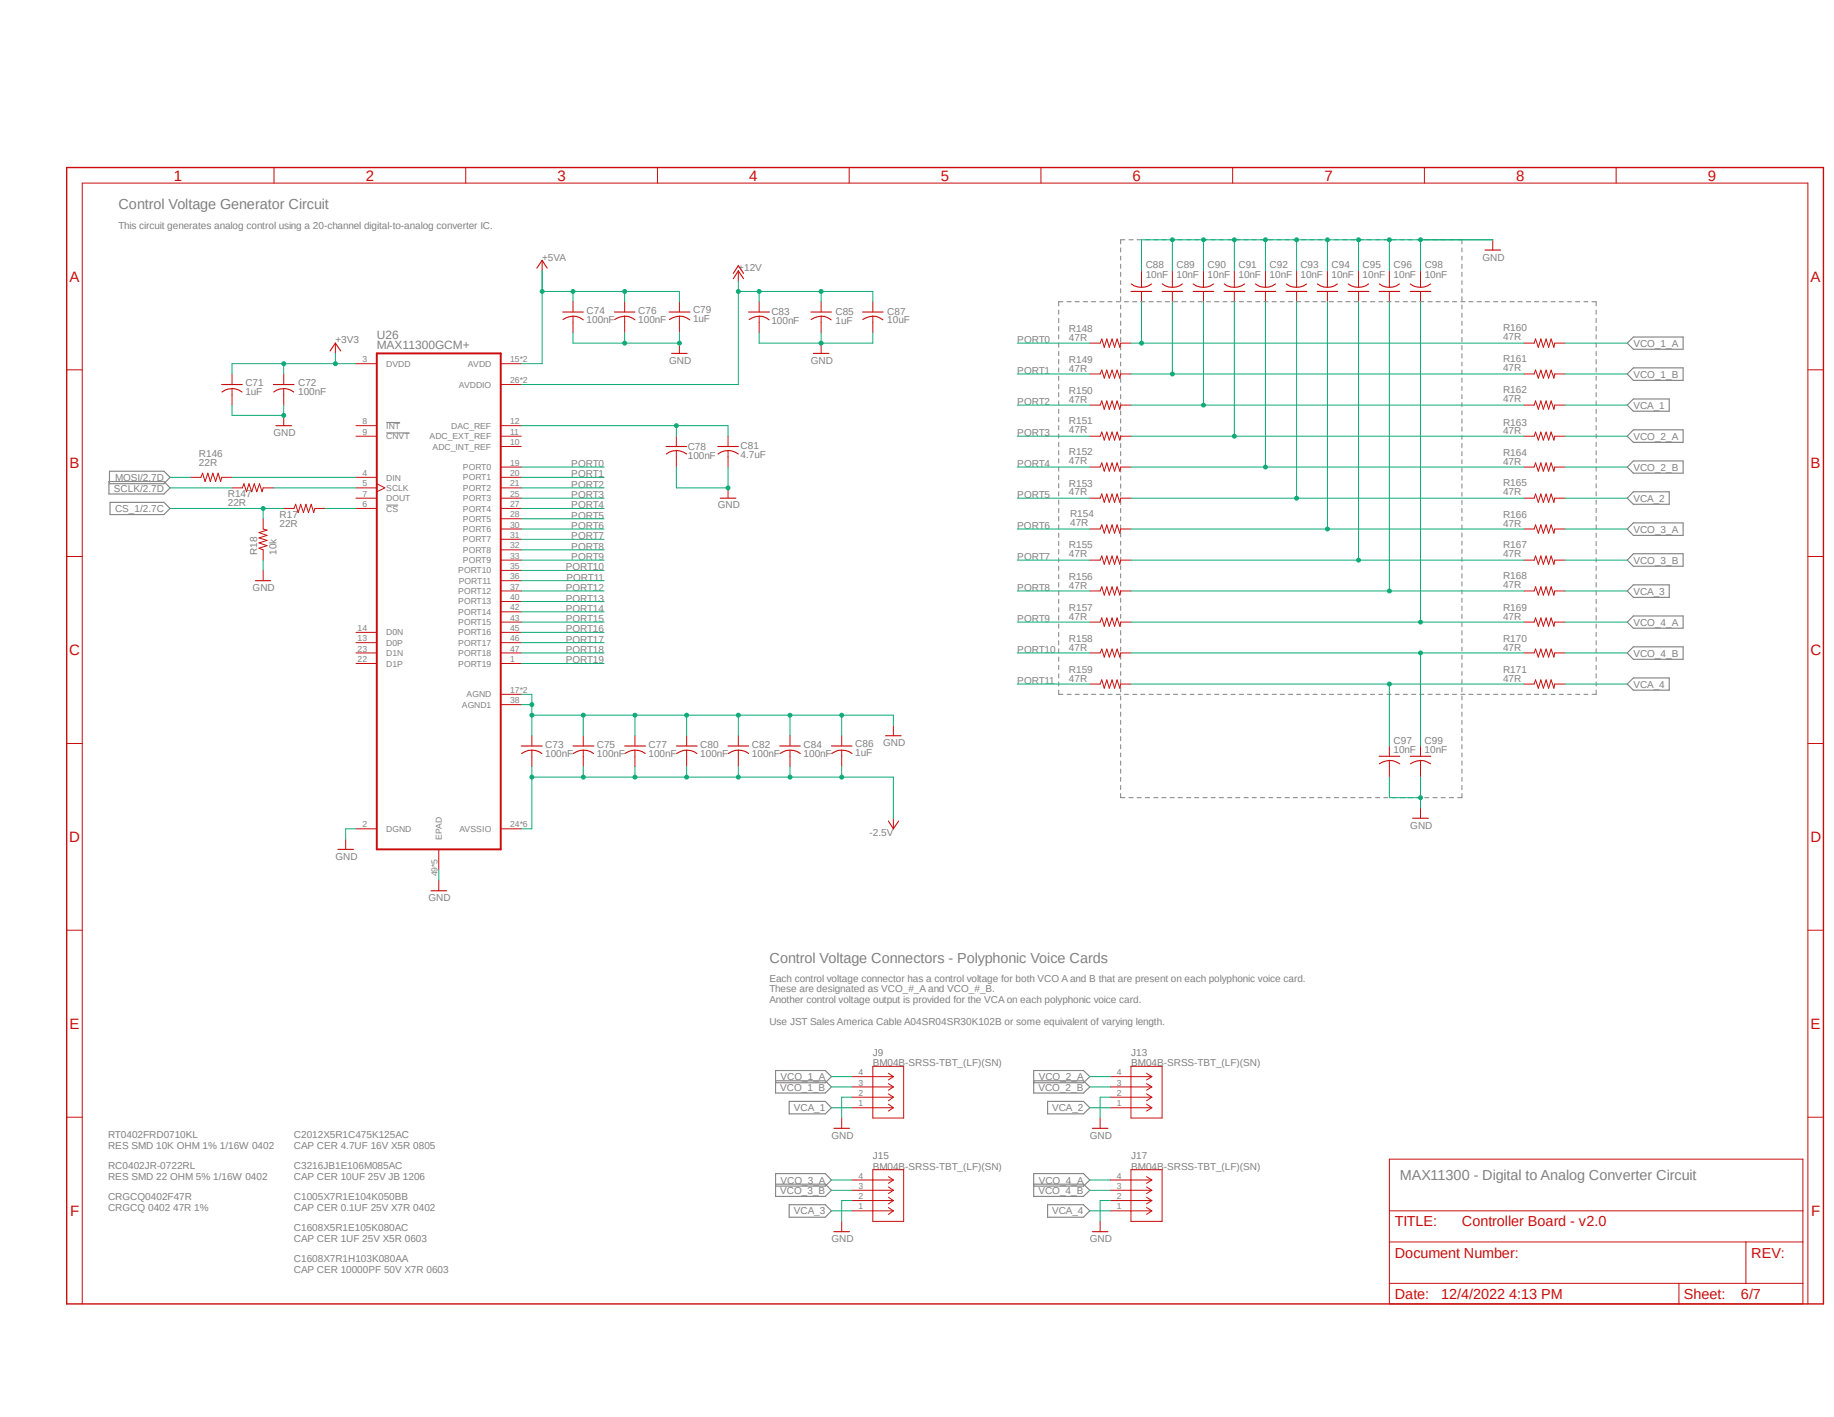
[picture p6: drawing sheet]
<svg xmlns="http://www.w3.org/2000/svg" width="279mm" height="216mm" viewBox="0 0 279 216" stroke-linecap="round" stroke-linejoin="round" font-family="sans-serif">
<path d="M9.8 25.3l268.2 173.8M278 25.3l-268.2 173.8" fill="none" stroke="#fff" stroke-width=".15"/>
<g fill="none" stroke="#808080" stroke-width=".15">
<path d="M170.7 37.8v.6M170.7 39v.6M171.4 36.5h-.7v.7M172 36.5h.6M173.2 36.5h.7M174.5 36.5h.6M175.8 36.5h.6M177 36.5h.6M178.3 36.5h.6M179.5 36.5h.6M180.8 36.5h.6M182 36.5h.6"/>
<path d="M183.3 36.5h.6M184.5 36.5h.6M185.8 36.5h.6M187 36.5h.7M188.3 36.5h.6M189.5 36.5h.7M190.8 36.5h.6M192 36.5h.7M193.3 36.5h.6M194.5 36.5h.7M195.8 36.5h.6M197 36.5h.7"/>
<path d="M198.3 36.5h.6M199.5 36.5h.7M200.8 36.5h.6M202.1 36.5h.5M203.3 36.5h.6M204.6 36.5h.6M205.8 36.5h.6M207.1 36.5h.6M208.3 36.5h.6M209.5 36.5h.7M210.8 36.5h.6M212 36.5h.7"/>
<path d="M213.3 36.5h.7M214.5 36.5h.7M215.8 36.5h.7M217 36.5h.7M218.3 36.5h.6M219.5 36.5h.7M220.8 36.5h.6M222.1 36.5h.6v.7M222.7 37.8v.6M222.7 39v.6M161.3 47.2v.7M161.3 48.5v.6"/>
<path d="M161.3 49.7v.7M161.3 51v.6M161.3 52.3v.6M161.3 53.6v.6M161.3 54.8v.7M161.3 56v.7M161.3 57.3v.7M161.3 58.6v.6M161.3 59.8v.7M161.9 46h-.6v.6M162.6 46h.6M163.8 46h.6"/>
<path d="M165.1 46h.6M166.3 46h.6M167.6 46h.6M168.8 46h.6M170.1 46h.6M170.7 40.3v.6M170.7 41.5v.6M170.7 42.8v.5M170.7 44v.6M170.7 45.2v.6M170.7 46.5v.6M170.7 47.7v.6"/>
<path d="M170.7 48.9v.7M170.7 50.2v.6M170.7 51.4v.7M170.7 52.7v.6M170.7 53.9v.6M170.7 55.2v.6M170.7 56.4v.6M170.7 57.6v.7M170.7 58.9v.6M171.3 46h.6M172.6 46h.6M173.8 46h.6"/>
<path d="M175 46h.7M176.3 46h.6M177.5 46h.7M178.8 46h.6M180 46h.7M181.3 46h.6M182.5 46h.7M183.8 46h.6M185 46h.7M186.3 46h.6M187.5 46h.7M188.8 46h.6"/>
<path d="M190 46h.7M191.3 46h.6M192.5 46h.7M193.8 46h.6M195 46h.7M196.3 46h.6M197.5 46h.7M198.8 46h.6M200 46h.7M201.3 46h.6M202.5 46h.7M203.8 46h.6"/>
<path d="M205 46h.7M206.3 46h.6M207.5 46h.7M208.8 46h.6M210.1 46h.6M211.3 46h.6M212.6 46h.5M213.8 46h.6M215.1 46h.6M216.3 46h.6M217.6 46h.6M218.8 46h.6"/>
<path d="M220 46h.7M221.3 46h.6M222.5 46h.7M222.7 40.3v.6M222.7 41.5v.6M222.7 42.8v.5M222.7 44v.6M222.7 45.2v.6M222.7 46.5v.6M222.7 47.7v.6M222.7 48.9v.7M222.7 50.2v.6"/>
<path d="M222.7 51.4v.7M222.7 52.7v.6M222.7 53.9v.6M222.7 55.2v.6M222.7 56.4v.6M222.7 57.6v.7M222.7 58.9v.6M223.8 46h.6M225 46h.7M226.3 46h.6M227.5 46h.7M228.8 46h.6"/>
<path d="M230 46h.7M231.3 46h.6M232.5 46h.7M233.8 46h.6M235 46h.7M236.3 46h.6M237.5 46h.7M238.8 46h.6M240 46h.7M241.3 46h.6M242.5 46h.7v.6M243.2 47.2v.7"/>
<path d="M243.2 48.5v.6M243.2 49.7v.7M243.2 51v.6M243.2 52.3v.6M243.2 53.6v.6M243.2 54.8v.7M243.2 56v.7M243.2 57.3v.7M243.2 58.6v.6M243.2 59.8v.7M58.8 66h3.6M58.8 77h1.9"/>
<path d="M58.8 64.4h2.2M161.3 61.1v.6M161.3 62.4v.6M161.3 63.6v.7M161.3 64.9v.6M161.3 66.1v.7M161.3 67.4v.6M161.3 68.7v.6M161.3 69.9v.6M161.3 71.2v.6M161.3 72.4v.7M161.3 73.7v.6"/>
<path d="M161.3 74.9v.7M161.3 76.2v.6M161.3 77.5v.6M161.3 78.7v.7M161.3 80v.6M170.7 60.1v.6M170.7 61.3v.7M170.7 62.6v.6M170.7 63.8v.7M170.7 65.1v.6M170.7 66.3v.6M170.7 67.6v.6"/>
<path d="M170.7 68.8v.6M170.7 70.1v.6M170.7 71.3v.6M170.7 72.5v.7M170.7 73.7v.7M170.7 75v.6M170.7 76.2v.7M170.7 77.5v.6M170.7 78.7v.6M170.7 80v.6M222.7 60.1v.6M222.7 61.3v.7"/>
<path d="M222.7 62.6v.6M222.7 63.8v.7M222.7 65.1v.6M222.7 66.3v.6M222.7 67.6v.6M222.7 68.8v.6M222.7 70.1v.6M222.7 71.3v.6M222.7 72.5v.7M222.7 73.7v.7M222.7 75v.6M222.7 76.2v.7"/>
<path d="M222.7 77.5v.6M222.7 78.7v.6M222.7 80v.6M243.2 61.1v.6M243.2 62.4v.6M243.2 63.6v.7M243.2 64.9v.6M243.2 66.1v.7M243.2 67.4v.6M243.2 68.7v.6M243.2 69.9v.6M243.2 71.2v.6"/>
<path d="M243.2 72.4v.7M243.2 73.7v.6M243.2 74.9v.7M243.2 76.2v.6M243.2 77.5v.6M243.2 78.7v.7M243.2 80v.6M161.3 81.2v.7M161.3 82.5v.6M161.3 83.7v.7M161.3 85v.6M161.3 86.3v.6"/>
<path d="M161.3 87.5v.7M161.3 88.8v.7M161.3 90v.7M161.3 91.3v.6M161.3 92.6v.6M161.3 93.8v.7M161.3 95.1v.6M161.3 96.4v.6M161.3 97.6v.7M161.3 98.8v.7M170.7 81.2v.6M170.7 82.5v.6"/>
<path d="M170.7 83.7v.6M170.7 84.9v.7M170.7 86.2v.6M170.7 87.4v.7M170.7 88.6v.7M170.7 89.9v.6M170.7 91.1v.7M170.7 92.4v.6M170.7 93.6v.6M170.7 94.9v.6M170.7 96.1v.6M170.7 97.3v.7"/>
<path d="M170.7 98.6v.6M170.7 99.8v.7M222.7 81.2v.6M222.7 82.5v.6M222.7 83.7v.6M222.7 84.9v.7M222.7 86.2v.6M222.7 87.4v.7M222.7 88.6v.7M222.7 89.9v.6M222.7 91.1v.7M222.7 92.4v.6"/>
<path d="M222.7 93.6v.6M222.7 94.9v.6M222.7 96.1v.6M222.7 97.3v.7M222.7 98.6v.6M222.7 99.8v.7M243.2 81.2v.7M243.2 82.5v.6M243.2 83.7v.7M243.2 85v.6M243.2 86.3v.6M243.2 87.5v.7"/>
<path d="M243.2 88.8v.7M243.2 90v.7M243.2 91.3v.6M243.2 92.6v.6M243.2 93.8v.7M243.2 95.1v.6M243.2 96.4v.6M243.2 97.6v.7M243.2 98.8v.7M161.3 100.1v.7M161.3 101.4v.6M161.3 102.7v.6"/>
<path d="M161.3 103.9v.6M161.3 105.2v.6h.6M162.6 105.8h.6M163.8 105.8h.6M165.1 105.8h.6M166.3 105.8h.6M167.6 105.8h.6M168.8 105.8h.6M170.1 105.8h.6M170.7 101v.7M170.7 102.3v.6M170.7 103.5v.7"/>
<path d="M170.7 104.8v.6M170.7 106v.6M170.7 107.3v.6M170.7 108.5v.6M170.7 109.8v.6M170.7 111v.6M170.7 112.2v.7M170.7 113.5v.6M170.7 114.7v.6M170.7 116v.6M170.7 117.2v.6M170.7 118.4v.6"/>
<path d="M170.7 119.7v.6M171.3 105.8h.6M172.6 105.8h.6M173.8 105.8h.6M175 105.8h.7M176.3 105.8h.6M177.5 105.8h.7M178.8 105.8h.6M180 105.8h.7M181.3 105.8h.6M182.5 105.8h.7M183.8 105.8h.6"/>
<path d="M185 105.8h.7M186.3 105.8h.6M187.5 105.8h.7M188.8 105.8h.6M190 105.8h.7M191.3 105.8h.6M192.5 105.8h.7M193.8 105.8h.6M195 105.8h.7M196.3 105.8h.6M197.5 105.8h.7M198.8 105.8h.6"/>
<path d="M200 105.8h.7M201.3 105.8h.6M202.5 105.8h.7M203.8 105.8h.6M205 105.8h.7M206.3 105.8h.6M207.5 105.8h.7M208.8 105.8h.6M210.1 105.8h.6M211.3 105.8h.6M212.6 105.8h.5M213.8 105.8h.6"/>
<path d="M215.1 105.8h.6M216.3 105.8h.6M217.6 105.8h.6M218.8 105.8h.6M220 105.8h.7M221.3 105.8h.6M222.5 105.8h.7M222.7 101v.7M222.7 102.3v.6M222.7 103.5v.7M222.7 104.8v.6M222.7 106v.6"/>
<path d="M222.7 107.3v.6M222.7 108.5v.6M222.7 109.8v.6M222.7 111v.6M222.7 112.2v.7M222.7 113.5v.6M222.7 114.7v.6M222.7 116v.6M222.7 117.2v.6M222.7 118.4v.6M222.7 119.7v.6M223.8 105.8h.6"/>
<path d="M225 105.8h.7M226.3 105.8h.6M227.5 105.8h.7M228.8 105.8h.6M230 105.8h.7M231.3 105.8h.6M232.5 105.8h.7M233.8 105.8h.6M235 105.8h.7M236.3 105.8h.6M237.5 105.8h.7M238.8 105.8h.6"/>
<path d="M240 105.8h.7M241.3 105.8h.6M243.2 100.1v.7M243.2 101.4v.6M243.2 102.7v.6M243.2 103.9v.6M243.2 105.2v.6h-.7M170.7 120.9v.6h.7M172 121.5h.6M173.2 121.5h.7M174.5 121.5h.6M175.8 121.5h.6"/>
<path d="M177 121.5h.6M178.3 121.5h.6M179.5 121.5h.6M180.8 121.5h.6M182 121.5h.6M183.3 121.5h.6M184.5 121.5h.6M185.8 121.5h.6M187 121.5h.7M188.3 121.5h.6M189.5 121.5h.7M190.8 121.5h.6"/>
<path d="M192 121.5h.7M193.3 121.5h.6M194.5 121.5h.7M195.8 121.5h.6M197 121.5h.7M198.3 121.5h.6M199.5 121.5h.7M200.8 121.5h.6M202.1 121.5h.5M203.3 121.5h.6M204.6 121.5h.6M205.8 121.5h.6"/>
<path d="M207.1 121.5h.6M208.3 121.5h.6M209.5 121.5h.7M210.8 121.5h.6M212 121.5h.7M213.3 121.5h.7M214.5 121.5h.7M215.8 121.5h.7M217 121.5h.7M218.3 121.5h.6M219.5 121.5h.7M220.8 121.5h.6"/>
<path d="M222.7 120.9v.6h-.6"/>
</g>
<g fill="none" stroke="#808080" stroke-width=".17">
<path d="M248.8 51.4h7.6v1.8h-7.6l-.9-.9zM248.8 56h7.6v2h-7.6l-.9-1zM16.6 73.4h8.4l.9 .9-.9 1h-8.4zM16.7 71.8h8.3l.9 .9-.9 1h-8.3zM16.8 76.5h8.2l.9 1-.9 .9h-8.2zM248.8 65.5h7.6v1.9h-7.6l-.9-.9zM248.8 70.2h7.6v1.9h-7.6l-.9-.9zM248.8 79.7h7.6v1.9h-7.6l-.9-1zM248.8 60.8h5.5v1.9h-5.5l-.9-1zM248.8 74.9h5.5v1.9h-5.5l-.9-.9zM248.8 84.4h7.6v1.9h-7.6l-.9-1zM248.8 93.9h7.6v1.8h-7.6l-.9-.9z"/>
<path d="M248.8 98.6h7.6v1.9h-7.6l-.9-1zM248.8 89.1h5.5v1.9h-5.5l-.9-1zM248.8 103.3h5.5v1.9h-5.5l-.9-1zM118.2 164.7h7.5l1 .9-1 .9h-7.5v-3.4h7.5l1 .9-1 1h-7.5M120.2 167.8h5.5l1 1-1 .9h-5.5zM157.5 164.7h7.6l.9 .9-.9 .9h-7.6v-3.4h7.6l.9 .9-.9 1h-7.6M159.6 167.8h5.5l.9 1-.9 .9h-5.5zM118.2 180.4h7.5l1 1-1 .9h-7.5v-3.5h7.5l1 1-1 .9h-7.5M120.2 183.6h5.5l1 .9-1 1h-5.5zM157.5 180.4h7.6l.9 1-.9 .9h-7.6v-3.5h7.6l.9 1-.9 .9h-7.6M159.6 183.6h5.5l.9 .9-.9 1h-5.5z"/>
</g>
<path d="M10.2 25.5h267.6v173.2h-267.6z" fill="none" stroke="#c90d0c" stroke-width=".21"/>
<g fill="none" stroke="#c90d0c" stroke-width=".15">
<path d="M41.7 25.5v2.4M71 25.5v2.4M82.6 39.7v1.6M100.2 25.5v2.4M129.4 25.5v2.4M158.6 25.5v2.4M187.8 25.5v2.4M217 25.5v2.4M227.4 36.5v1.6M246.2 25.5v2.4M10.2 56.3h2.3M35.3 57v1.6"/>
<path d="M35.3 59.2v2.5M43.2 57v1.6M43.2 59.2v2.5M51.1 52.3v1.5M54.2 55.4h3.2M76.3 55.4h3.1M76.3 58.6h3.1M87.3 46v1.5M87.3 48.2v2.5M95.2 46v1.5M95.2 48.2v2.5M103.5 46v1.5"/>
<path d="M103.5 48.2v2.5M103.5 52.3v1.5M112.5 41.3v1.5M115.7 46v1.5M115.7 48.2v2.5M125.1 46v1.5M125.1 48.2v2.5M125.1 52.3v1.5M133 46v1.5M133 48.2v2.5M166 52.3h1.6l.3-.7 .3 1.3 .4-1.3 .4 1.3 .4-1.3 .4 1.3 .4-1.3 .4 1.3 .1-.6h1.6M166 57h1.6l.3-.6 .3 1.2 .4-1.2 .4 1.2 .4-1.2 .4 1.2 .4-1.2 .4 1.2 .1-.6h1.6"/>
<path d="M173.9 41.3v2.5M173.9 44.4v1.6M178.6 41.3v2.5M178.6 44.4v1.6M183.3 41.3v2.5M183.3 44.4v1.6M188 41.3v2.5M188 44.4v1.6M192.8 41.3v2.5M192.8 44.4v1.6M197.5 41.3v2.5M197.5 44.4v1.6"/>
<path d="M202.2 41.3v2.5M202.2 44.4v1.6M207 41.3v2.5M207 44.4v1.6M211.7 41.3v2.5M211.7 44.4v1.6M216.4 41.3v2.5M216.4 44.4v1.6M232.2 52.3h1.5l.2-.7 .5 1.3 .3-1.3 .4 1.3 .4-1.3 .4 1.3 .4-1.3 .4 1.3 .2-.6h1.5M232.2 57h1.5l.2-.6 .5 1.2 .3-1.2 .4 1.2 .4-1.2 .4 1.2 .4-1.2 .4 1.2 .2-.6h1.5M275.4 56.3h2.4M29 72.7h1.6l.3-.6 .3 1.3 .5-1.3 .3 1.3 .4-1.3 .5 1.3 .3-1.3 .4 1.3 .2-.7h1.5"/>
<path d="M35.3 74.3h1.6l.3-.6 .3 1.2 .4-1.2 .5 1.2 .3-1.2 .4 1.2 .4-1.2 .4 1.2 .2-.6h1.6M40.1 79v1.6l.6 .2-1.2 .4 1.2 .4-1.2 .4 1.2 .3-1.2 .4 1.2 .4-1.2 .4 .6 .3v1.5M43.2 63.3v1.6M43.2 77.5h1.6l.2-.7 .4 1.3 .4-1.3 .4 1.3 .4-1.3 .4 1.3 .4-1.3 .4 1.3 .2-.6h1.5M54.2 66.5h3.2M54.2 75.9h3.2M54.2 72.7h3.2M54.2 74.3h3.2M54.2 77.5h3.2M54.2 64.9h3.2M57.4 73.7l1.2 .6-1.2 .6M76.3 66.5h3.1"/>
<path d="M76.3 71.2h3.1M76.3 75.9h3.1M76.3 72.7h3.1M76.3 74.3h3.1M76.3 77.5h3.1M76.3 64.9h3.1M76.3 79h3.1M76.3 68h3.1M103 66.5v1.5M103 68.7v2.5M110.9 66.5v1.5M110.9 68.7v2.5"/>
<path d="M110.9 74.3v1.6M166 61.7h1.6l.3-.6 .3 1.3 .4-1.3 .4 1.3 .4-1.3 .4 1.3 .4-1.3 .4 1.3 .1-.7h1.6M166 66.5h1.6l.3-.7 .3 1.3 .4-1.3 .4 1.3 .4-1.3 .4 1.3 .4-1.3 .4 1.3 .1-.6h1.6M166 71.2h1.6l.3-.7 .3 1.3 .4-1.3 .4 1.3 .4-1.3 .4 1.3 .4-1.3 .4 1.3 .1-.6h1.6M166 75.9h1.6l.3-.6 .3 1.2 .4-1.2 .4 1.2 .4-1.2 .4 1.2 .4-1.2 .4 1.2 .1-.6h1.6M232.2 61.7h1.5l.2-.6 .5 1.3 .3-1.3 .4 1.3 .4-1.3 .4 1.3 .4-1.3 .4 1.3 .2-.7h1.5M232.2 66.5h1.5l.2-.7 .5 1.3 .3-1.3 .4 1.3 .4-1.3 .4 1.3 .4-1.3 .4 1.3 .2-.6h1.5M232.2 71.2h1.5l.2-.7 .5 1.3 .3-1.3 .4 1.3 .4-1.3 .4 1.3 .4-1.3 .4 1.3 .2-.6h1.5M232.2 75.9h1.5l.2-.6 .5 1.2 .3-1.2 .4 1.2 .4-1.2 .4 1.2 .4-1.2 .4 1.2 .2-.6h1.5M10.2 84.8h2.3M40.1 86.9v1.6M54.2 99.5h3.2"/>
<path d="M54.2 96.4h3.2M54.2 97.9h3.2M76.3 80.6h3.1M76.3 85.3h3.1M76.3 90h3.1M76.3 94.8h3.1M76.3 99.5h3.1M76.3 96.4h3.1M76.3 97.9h3.1M76.3 82.2h3.1M76.3 83.8h3.1M76.3 86.9h3.1"/>
<path d="M76.3 88.5h3.1M76.3 91.7h3.1M76.3 93.2h3.1M166 80.6h1.6l.3-.6 .3 1.2 .4-1.2 .4 1.2 .4-1.2 .4 1.2 .4-1.2 .4 1.2 .1-.6h1.6M166 85.3h1.6l.3-.6 .3 1.3 .4-1.3 .4 1.3 .4-1.3 .4 1.3 .4-1.3 .4 1.3 .1-.7h1.6M166 90h1.6l.3-.6 .3 1.3 .4-1.3 .4 1.3 .4-1.3 .4 1.3 .4-1.3 .4 1.3 .1-.7h1.6M166 94.8h1.6l.3-.7 .3 1.3 .4-1.3 .4 1.3 .4-1.3 .4 1.3 .4-1.3 .4 1.3 .1-.6h1.6M166 99.5h1.6l.3-.6 .3 1.2 .4-1.2 .4 1.2 .4-1.2 .4 1.2 .4-1.2 .4 1.2 .1-.6h1.6M232.2 80.6h1.5l.2-.6 .5 1.2 .3-1.2 .4 1.2 .4-1.2 .4 1.2 .4-1.2 .4 1.2 .2-.6h1.5M232.2 85.3h1.5l.2-.6 .5 1.3 .3-1.3 .4 1.3 .4-1.3 .4 1.3 .4-1.3 .4 1.3 .2-.7h1.5M232.2 90h1.5l.2-.6 .5 1.3 .3-1.3 .4 1.3 .4-1.3 .4 1.3 .4-1.3 .4 1.3 .2-.7h1.5M232.2 94.8h1.5l.2-.7 .5 1.3 .3-1.3 .4 1.3 .4-1.3 .4 1.3 .4-1.3 .4 1.3 .2-.6h1.5"/>
<path d="M232.2 99.5h1.5l.2-.6 .5 1.2 .3-1.2 .4 1.2 .4-1.2 .4 1.2 .4-1.2 .4 1.2 .2-.6h1.5M275.4 84.8h2.4M10.2 113.3h2.3M54.2 101.1h3.2M76.3 101.1h3.1M76.3 105.8h3.1M76.3 107.4h3.1M81 112.1v1.6M81 114.3v2.5M88.9 112.1v1.6M88.9 114.3v2.5M96.7 112.1v1.6"/>
<path d="M96.7 114.3v2.5M104.6 112.1v1.6M104.6 114.3v2.5M112.5 112.1v1.6M112.5 114.3v2.5M120.4 112.1v1.6M120.4 114.3v2.5M128.2 112.1v1.6M128.2 114.3v2.5M136.1 110.5v1.6M166 104.2h1.6l.3-.6 .3 1.3 .4-1.3 .4 1.3 .4-1.3 .4 1.3 .4-1.3 .4 1.3 .1-.7h1.6M211.7 113.7v1.5"/>
<path d="M211.7 115.9v2.5M216.4 113.7v1.5M216.4 115.9v2.5M232.2 104.2h1.5l.2-.6 .5 1.3 .3-1.3 .4 1.3 .4-1.3 .4 1.3 .4-1.3 .4 1.3 .2-.7h1.5M275.4 113.3h2.4M52.7 127.8v1.6M54.2 126.3h3.2M66.8 129.4v3.1M66.8 134.1v1.6M76.3 126.3h3.1M136.1 124.7v1.6M216.4 123.1v1.6"/>
<path d="M10.2 141.7h2.3M275.4 141.7h2.4M10.2 170.2h2.3M128.2 170.3v1.6M129.8 168.8h6.3M129.8 167.2h6.3M129.8 165.6h6.3M129.8 164h6.3M129.8 179.8h6.3M133 162.5h4.7v7.8h-4.7zM133 178.2h4.7v7.9h-4.7zM135.3 168.2l.8 .6"/>
<path d="M135.3 166.7l.8 .5M135.3 165.1l.8 .5M135.3 163.5l.8 .5M135.3 179.3l.8 .5M136.1 168.8l-.8 .5M136.1 167.2l-.8 .5M136.1 165.6l-.8 .5M136.1 164l-.8 .5M136.1 179.8l-.8 .5M167.6 170.3v1.6M169.2 168.8h6.3M169.2 167.2h6.3"/>
<path d="M169.2 165.6h6.3M169.2 164h6.3M169.2 179.8h6.3M172.3 162.5h4.7v7.8h-4.7zM172.3 178.2h4.7v7.9h-4.7zM174.7 168.2l.8 .6M174.7 166.7l.8 .5M174.7 165.1l.8 .5M174.7 163.5l.8 .5M174.7 179.3l.8 .5M175.5 168.8l-.8 .5M175.5 167.2l-.8 .5"/>
<path d="M175.5 165.6l-.8 .5M175.5 164l-.8 .5M175.5 179.8l-.8 .5M211.7 176.6h63v22.1h-63zM275.4 170.2h2.4M12.5 198.7v-170.8h262.9v170.8M128.2 186.1v1.6M129.8 184.5h6.3M129.8 182.9h6.3M129.8 181.4h6.3M135.3 184l.8 .5M135.3 182.4l.8 .5"/>
<path d="M135.3 180.8l.8 .6M136.1 184.5l-.8 .5M136.1 182.9l-.8 .5M136.1 181.4l-.8 .5M167.6 186.1v1.6M169.2 184.5h6.3M169.2 182.9h6.3M169.2 181.4h6.3M174.7 184l.8 .5M174.7 182.4l.8 .5M174.7 180.8l.8 .6M175.5 184.5l-.8 .5"/>
<path d="M175.5 182.9l-.8 .5M175.5 181.4l-.8 .5M211.7 189.2h63M211.7 195.5h63M211.7 184.5h63M255.8 195.5v3.2M266 189.2v6.3"/>
</g>
<g fill="none" stroke="#c90d0c" stroke-width=".17">
<path d="M226.2 38.1h2.4M33.8 58.6h3.1M35.3 59.2l1.1 .2 .5 .3M35.3 59.2l-.5 .1-1 .4M41.7 58.6h3.1M43.2 59.2l1.1 .2 .4 .3M43.2 59.2l-.5 .1-1 .4M50.3 53.5l.8-1.2 .8 1.2M81.8 40.9l.8-1.2 .8 1.2M85.7 47.5h3.2M85.8 48.7a2.52 2.52 0 0 1 3.1 0M93.6 47.5h3.1"/>
<path d="M93.6 48.7a2.52 2.52 0 0 1 3.1 0M101.9 47.5h3.2M102 48.7a2.52 2.52 0 0 1 3.1 0M102.3 53.8h2.4M111.7 42.5l.8-1.2 .8 1.2M111.7 41.7l.8-1.2 .8 1.2M114 47.5h3.2M114.1 48.7a2.46 2.46 0 0 1 3.1 0M123.5 47.5h3.2M123.6 48.7a2.46 2.46 0 0 1 3 0M123.9 53.8h2.4M131.4 47.5h3.1"/>
<path d="M131.4 48.7a2.46 2.46 0 0 1 3.1 0M172.3 44.4h3.2M172.3 43.3a2.6 2.6 0 0 0 3.1 0M177 44.4h3.2M177.1 43.3a2.54 2.54 0 0 0 3 0M181.8 43.3a2.6 2.6 0 0 0 3.1 0M181.8 44.4h3.1M186.5 44.4h3.2M186.5 43.3a2.6 2.6 0 0 0 3.1 0M191.2 44.4h3.2M191.3 43.3a2.54 2.54 0 0 0 3 0M195.9 44.4h3.2"/>
<path d="M196 43.3a2.6 2.6 0 0 0 3.1 0M200.7 44.4h3.1M200.7 43.3a2.54 2.54 0 0 0 3.1 0M205.4 44.4h3.1M205.4 43.3a2.6 2.6 0 0 0 3.1 0M210.1 44.4h3.1M210.1 43.3a2.54 2.54 0 0 0 3.1 0M214.8 43.3a2.6 2.6 0 0 0 3.1 0M214.8 44.4h3.2M42 64.9h2.4M101.5 68h3.1M103 68.6l1.1 .3 .5 .3"/>
<path d="M103 68.7h-.5l-1 .5M109.3 68h3.2M109.7 75.9h2.4M110.9 68.6l1.1 .3 .5 .3M110.9 68.7h-.5l-1 .5M38.9 88.5h2.3M79.4 113.7h3.2M79.5 114.8a2.6 2.6 0 0 1 3 0M87.3 113.7h3.2M87.3 114.8a2.6 2.6 0 0 1 3.1 0M95.2 113.7h3.1M95.2 114.8a2.6 2.6 0 0 1 3.1 0"/>
<path d="M103 113.7h3.2M103.1 114.8a2.6 2.6 0 0 1 3.1 0M110.9 113.7h3.1M111 114.8a2.6 2.6 0 0 1 3 0M118.8 113.7h3.1M118.8 114.8a2.6 2.6 0 0 1 3.1 0M126.7 113.7h3.1M126.7 114.8a2.6 2.6 0 0 1 3.1 0M134.9 112.1h2.4M210.1 115.2h3.1M210.1 116.4a2.6 2.6 0 0 1 3.1 0M214.8 115.2h3.2"/>
<path d="M214.9 116.4a2.54 2.54 0 0 1 3 0M51.5 129.4h2.3M65.7 135.7h2.3M135.3 125.1l.8 1.2 .8-1.2M215.2 124.7h2.4M127 171.9h2.4M166.4 171.9h2.4M127 187.7h2.4M166.4 187.7h2.4"/>
</g>
<path d="M57.4 53.8h18.9v75.6h-18.9z" fill="none" stroke="#c90d0c" stroke-width=".3"/>
<path d="M51.1 53.8v1.6h-7.9" fill="none" stroke="#0dab76" stroke-width=".15"/>
<circle cx="51.1" cy="55.4" r=".3" fill="#0dab76"/>
<g fill="none" stroke="#0dab76" stroke-width=".15">
<path d="M43.2 55.4h-7.9v1.6"/>
<circle cx="51.1" cy="55.4" r=".3"/>
</g>
<circle cx="43.2" cy="55.4" r=".3" fill="#0dab76"/>
<g fill="none" stroke="#0dab76" stroke-width=".15">
<path d="M43.2 55.4v1.6M51.1 55.4h3.1M155 52.3h11M155 57h11M183.3 46v15.7h-11M79.4 71.2h12.6M79.4 72.7h12.6M79.4 74.3h12.6M79.4 79h12.6M79.4 75.9h12.6M79.4 77.5h12.6M155 71.2h11"/>
<path d="M155 61.7h11M155 75.9h11M155 66.5h11M79.4 99.5h12.6M79.4 97.9h12.6M79.4 96.4h12.6M79.4 94.8h12.6M79.4 93.2h12.6M79.4 91.7h12.6M79.4 90h12.6M79.4 88.5h12.6M79.4 86.9h12.6"/>
<path d="M79.4 85.3h12.6M79.4 83.8h12.6M79.4 82.2h12.6M79.4 80.6h12.6M155 99.5h11M155 94.8h11M155 90h11M155 85.3h11M155 80.6h11M79.4 101.1h12.6M155 104.2h11"/>
<circle cx="43.2" cy="55.4" r=".3"/>
</g>
<circle cx="183.3" cy="61.7" r=".3" fill="#0dab76"/>
<g fill="none" stroke="#0dab76" stroke-width=".15">
<path d="M173.9 46v6.3h-1.6M183.3 61.7h48.9"/>
<circle cx="183.3" cy="61.7" r=".3"/>
</g>
<circle cx="173.9" cy="52.3" r=".3" fill="#0dab76"/>
<g fill="none" stroke="#0dab76" stroke-width=".15">
<path d="M173.9 52.3h58.3M178.6 46v11h-6.3"/>
<circle cx="173.9" cy="52.3" r=".3"/>
</g>
<circle cx="178.6" cy="57" r=".3" fill="#0dab76"/>
<g fill="none" stroke="#0dab76" stroke-width=".15">
<path d="M178.6 57h53.6M188 46v20.5h-15.7"/>
<circle cx="178.6" cy="57" r=".3"/>
</g>
<circle cx="188" cy="66.5" r=".3" fill="#0dab76"/>
<g fill="none" stroke="#0dab76" stroke-width=".15">
<path d="M192.8 46v25.2h-20.5M188 66.5h44.2"/>
<circle cx="188" cy="66.5" r=".3"/>
</g>
<circle cx="192.8" cy="71.2" r=".3" fill="#0dab76"/>
<g fill="none" stroke="#0dab76" stroke-width=".15">
<path d="M197.5 46v29.9h-25.2M192.8 71.2h39.4"/>
<circle cx="192.8" cy="71.2" r=".3"/>
</g>
<circle cx="197.5" cy="75.9" r=".3" fill="#0dab76"/>
<g fill="none" stroke="#0dab76" stroke-width=".15">
<path d="M202.2 46v34.6h-29.9M197.5 75.9h34.7"/>
<circle cx="197.5" cy="75.9" r=".3"/>
</g>
<circle cx="202.2" cy="80.6" r=".3" fill="#0dab76"/>
<g fill="none" stroke="#0dab76" stroke-width=".15">
<path d="M207 46v39.3h-34.7M202.2 80.6h30"/>
<circle cx="202.2" cy="80.6" r=".3"/>
</g>
<circle cx="207" cy="85.3" r=".3" fill="#0dab76"/>
<g fill="none" stroke="#0dab76" stroke-width=".15">
<path d="M211.7 46v44h-39.4M207 85.3h25.2"/>
<circle cx="207" cy="85.3" r=".3"/>
</g>
<circle cx="211.7" cy="90" r=".3" fill="#0dab76"/>
<g fill="none" stroke="#0dab76" stroke-width=".15">
<path d="M216.4 46v48.8M172.3 94.8h59.9M211.7 90h20.5"/>
<circle cx="211.7" cy="90" r=".3"/>
</g>
<circle cx="216.4" cy="94.8" r=".3" fill="#0dab76"/>
<g fill="none" stroke="#0dab76" stroke-width=".15">
<path d="M172.3 99.5h44.1v14.2"/>
<circle cx="216.4" cy="94.8" r=".3"/>
</g>
<circle cx="216.4" cy="99.5" r=".3" fill="#0dab76"/>
<g fill="none" stroke="#0dab76" stroke-width=".15">
<path d="M216.4 99.5h15.8M172.3 104.2h39.4v9.5"/>
<circle cx="216.4" cy="99.5" r=".3"/>
</g>
<circle cx="211.7" cy="104.2" r=".3" fill="#0dab76"/>
<g fill="none" stroke="#0dab76" stroke-width=".15">
<path d="M79.4 64.9h31.5v1.6M103 64.9v1.6M211.7 104.2h20.5"/>
<circle cx="211.7" cy="104.2" r=".3"/>
</g>
<circle cx="103" cy="64.9" r=".3" fill="#0dab76"/>
<g fill="none" stroke="#0dab76" stroke-width=".15">
<path d="M35.3 61.7v1.6h7.9v-1.6"/>
<circle cx="103" cy="64.9" r=".3"/>
</g>
<circle cx="43.2" cy="63.3" r=".3" fill="#0dab76"/>
<g fill="none" stroke="#0dab76" stroke-width=".15">
<path d="M79.4 105.8h1.6v1.6M81 109h55.1v1.5"/>
<circle cx="43.2" cy="63.3" r=".3"/>
</g>
<circle cx="81" cy="109" r=".3" fill="#0dab76"/>
<g fill="none" stroke="#0dab76" stroke-width=".15">
<path d="M79.4 107.4h1.6v1.6"/>
<circle cx="81" cy="109" r=".3"/>
</g>
<circle cx="81" cy="107.4" r=".3" fill="#0dab76"/>
<g fill="none" stroke="#0dab76" stroke-width=".15">
<path d="M81 109v3.1M88.9 109v3.1"/>
<circle cx="81" cy="107.4" r=".3"/>
</g>
<circle cx="88.9" cy="109" r=".3" fill="#0dab76"/>
<g fill="none" stroke="#0dab76" stroke-width=".15">
<path d="M96.7 109v3.1"/>
<circle cx="88.9" cy="109" r=".3"/>
</g>
<circle cx="96.7" cy="109" r=".3" fill="#0dab76"/>
<g fill="none" stroke="#0dab76" stroke-width=".15">
<path d="M104.6 109v3.1"/>
<circle cx="96.7" cy="109" r=".3"/>
</g>
<circle cx="104.6" cy="109" r=".3" fill="#0dab76"/>
<g fill="none" stroke="#0dab76" stroke-width=".15">
<path d="M112.5 109v3.1"/>
<circle cx="104.6" cy="109" r=".3"/>
</g>
<circle cx="112.5" cy="109" r=".3" fill="#0dab76"/>
<g fill="none" stroke="#0dab76" stroke-width=".15">
<path d="M120.4 109v3.1"/>
<circle cx="112.5" cy="109" r=".3"/>
</g>
<circle cx="120.4" cy="109" r=".3" fill="#0dab76"/>
<g fill="none" stroke="#0dab76" stroke-width=".15">
<path d="M128.2 109v3.1"/>
<circle cx="120.4" cy="109" r=".3"/>
</g>
<circle cx="128.2" cy="109" r=".3" fill="#0dab76"/>
<g fill="none" stroke="#0dab76" stroke-width=".15">
<path d="M103 71.2v3.1h7.9v-3.1"/>
<circle cx="128.2" cy="109" r=".3"/>
</g>
<circle cx="110.9" cy="74.3" r=".3" fill="#0dab76"/>
<g fill="none" stroke="#0dab76" stroke-width=".15">
<path d="M95.2 50.7v1.6h8.3v-1.6"/>
<circle cx="110.9" cy="74.3" r=".3"/>
</g>
<circle cx="103.5" cy="52.3" r=".3" fill="#0dab76"/>
<g fill="none" stroke="#0dab76" stroke-width=".15">
<path d="M87.3 50.7v1.6h7.9"/>
<circle cx="103.5" cy="52.3" r=".3"/>
</g>
<circle cx="95.2" cy="52.3" r=".3" fill="#0dab76"/>
<g fill="none" stroke="#0dab76" stroke-width=".15">
<path d="M115.7 50.7v1.6h17.3M125.1 50.7v1.6"/>
<circle cx="95.2" cy="52.3" r=".3"/>
</g>
<circle cx="125.1" cy="52.3" r=".3" fill="#0dab76"/>
<g fill="none" stroke="#0dab76" stroke-width=".15">
<path d="M133 50.7v1.6M216.4 118.4v4.7"/>
<circle cx="125.1" cy="52.3" r=".3"/>
</g>
<circle cx="216.4" cy="121.5" r=".3" fill="#0dab76"/>
<g fill="none" stroke="#0dab76" stroke-width=".15">
<path d="M178.6 36.5v4.8M183.3 36.5v4.8M197.5 36.5v4.8M211.7 36.5v4.8M216.4 36.5v4.8M227.4 36.5h-53.5v4.8M211.7 118.4v3.1h4.7"/>
<circle cx="216.4" cy="121.5" r=".3"/>
</g>
<circle cx="178.6" cy="36.5" r=".3" fill="#0dab76"/>
<circle cx="178.6" cy="36.5" r=".3" fill="none" stroke="#0dab76" stroke-width=".15"/>
<circle cx="183.3" cy="36.5" r=".3" fill="#0dab76"/>
<g fill="none" stroke="#0dab76" stroke-width=".15">
<path d="M188 36.5v4.8"/>
<circle cx="183.3" cy="36.5" r=".3"/>
</g>
<circle cx="188" cy="36.5" r=".3" fill="#0dab76"/>
<g fill="none" stroke="#0dab76" stroke-width=".15">
<path d="M192.8 36.5v4.8"/>
<circle cx="188" cy="36.5" r=".3"/>
</g>
<circle cx="192.8" cy="36.5" r=".3" fill="#0dab76"/>
<circle cx="192.8" cy="36.5" r=".3" fill="none" stroke="#0dab76" stroke-width=".15"/>
<circle cx="197.5" cy="36.5" r=".3" fill="#0dab76"/>
<g fill="none" stroke="#0dab76" stroke-width=".15">
<path d="M207 36.5v4.8"/>
<circle cx="197.5" cy="36.5" r=".3"/>
</g>
<circle cx="207" cy="36.5" r=".3" fill="#0dab76"/>
<g fill="none" stroke="#0dab76" stroke-width=".15">
<path d="M202.2 36.5v4.8"/>
<circle cx="207" cy="36.5" r=".3"/>
</g>
<circle cx="202.2" cy="36.5" r=".3" fill="#0dab76"/>
<circle cx="202.2" cy="36.5" r=".3" fill="none" stroke="#0dab76" stroke-width=".15"/>
<circle cx="211.7" cy="36.5" r=".3" fill="#0dab76"/>
<circle cx="211.7" cy="36.5" r=".3" fill="none" stroke="#0dab76" stroke-width=".15"/>
<circle cx="216.4" cy="36.5" r=".3" fill="#0dab76"/>
<g fill="none" stroke="#0dab76" stroke-width=".15">
<path d="M82.6 41.3v14.1M82.6 44.4h4.7M40.1 85.3v1.6M54.2 126.3h-1.5v1.5M66.8 132.5v1.6M129.8 167.2h-1.6v3.1M169.2 167.2h-1.6v3.1M129.8 182.9h-1.6v3.2M169.2 182.9h-1.6v3.2"/>
<circle cx="216.4" cy="36.5" r=".3"/>
</g>
<circle cx="82.6" cy="44.4" r=".3" fill="#0dab76"/>
<g fill="none" stroke="#0dab76" stroke-width=".15">
<path d="M87.3 44.4h16.2v1.6M95.2 44.4v1.6"/>
<circle cx="82.6" cy="44.4" r=".3"/>
</g>
<circle cx="95.2" cy="44.4" r=".3" fill="#0dab76"/>
<g fill="none" stroke="#0dab76" stroke-width=".15">
<path d="M79.4 55.4h3.2M87.3 44.4v1.6"/>
<circle cx="95.2" cy="44.4" r=".3"/>
</g>
<circle cx="87.3" cy="44.4" r=".3" fill="#0dab76"/>
<g fill="none" stroke="#0dab76" stroke-width=".15">
<path d="M81 118.4v7.9h-1.6"/>
<circle cx="87.3" cy="44.4" r=".3"/>
</g>
<circle cx="81" cy="118.4" r=".3" fill="#0dab76"/>
<g fill="none" stroke="#0dab76" stroke-width=".15">
<path d="M81 116.8v1.6h55.1v6.3M88.9 116.8v1.6"/>
<circle cx="81" cy="118.4" r=".3"/>
</g>
<circle cx="88.9" cy="118.4" r=".3" fill="#0dab76"/>
<g fill="none" stroke="#0dab76" stroke-width=".15">
<path d="M96.7 116.8v1.6"/>
<circle cx="88.9" cy="118.4" r=".3"/>
</g>
<circle cx="96.7" cy="118.4" r=".3" fill="#0dab76"/>
<g fill="none" stroke="#0dab76" stroke-width=".15">
<path d="M104.6 116.8v1.6"/>
<circle cx="96.7" cy="118.4" r=".3"/>
</g>
<circle cx="104.6" cy="118.4" r=".3" fill="#0dab76"/>
<g fill="none" stroke="#0dab76" stroke-width=".15">
<path d="M112.5 116.8v1.6"/>
<circle cx="104.6" cy="118.4" r=".3"/>
</g>
<circle cx="112.5" cy="118.4" r=".3" fill="#0dab76"/>
<g fill="none" stroke="#0dab76" stroke-width=".15">
<path d="M120.4 116.8v1.6"/>
<circle cx="112.5" cy="118.4" r=".3"/>
</g>
<circle cx="120.4" cy="118.4" r=".3" fill="#0dab76"/>
<g fill="none" stroke="#0dab76" stroke-width=".15">
<path d="M128.2 116.8v1.6"/>
<circle cx="120.4" cy="118.4" r=".3"/>
</g>
<circle cx="128.2" cy="118.4" r=".3" fill="#0dab76"/>
<g fill="none" stroke="#0dab76" stroke-width=".15">
<path d="M125.1 44.4v1.6M133 46v-1.6h-20.5v14.2M238.4 52.3h9.5M238.4 57h9.5M238.4 61.7h9.5M238.4 66.5h9.5M238.4 71.2h9.5M238.4 75.9h9.5M238.4 80.6h9.5M238.4 85.3h9.5M238.4 90h9.5M238.4 94.8h9.5"/>
<path d="M238.4 99.5h9.5M238.4 104.2h9.5M126.7 164h3.1M126.7 165.6h3.1M126.7 168.8h3.1M126.7 179.8h3.1M166 164h3.2M166 165.6h3.2M166 168.8h3.2M166 179.8h3.2M126.7 181.4h3.1M126.7 184.5h3.1"/>
<path d="M166 181.4h3.2M166 184.5h3.2"/>
<circle cx="128.2" cy="118.4" r=".3"/>
</g>
<circle cx="125.1" cy="44.4" r=".3" fill="#0dab76"/>
<g fill="none" stroke="#0dab76" stroke-width=".15">
<path d="M115.7 44.4v1.6"/>
<circle cx="125.1" cy="44.4" r=".3"/>
</g>
<circle cx="115.7" cy="44.4" r=".3" fill="#0dab76"/>
<g fill="none" stroke="#0dab76" stroke-width=".15">
<path d="M79.4 58.6h33.1M112.5 42.8v1.6"/>
<circle cx="115.7" cy="44.4" r=".3"/>
</g>
<circle cx="112.5" cy="44.4" r=".3" fill="#0dab76"/>
<g fill="none" stroke="#0dab76" stroke-width=".15">
<path d="M25.9 72.7h3.1M25.9 74.3h9.4M25.9 77.5h17.3M35.3 72.7h18.9M40.1 77.5v1.5M41.7 74.3h12.5M49.5 77.5h4.7"/>
<circle cx="112.5" cy="44.4" r=".3"/>
</g>
<circle cx="40.1" cy="77.5" r=".3" fill="#0dab76"/>
<circle cx="40.1" cy="77.5" r=".3" fill="none" stroke="#0dab76" stroke-width=".15"/>
<g font-size="2.3" fill="#c90d0c">
<text x="26.5" y="27.5">1</text>
<text x="55.7" y="27.5">2</text>
<text x="84.9" y="27.5">3</text>
<text x="114.1" y="27.5">4</text>
<text x="143.3" y="27.5">5</text>
<text x="172.5" y="27.5">6</text>
<text x="201.8" y="27.5">7</text>
<text x="231" y="27.5">8</text>
<text x="260.2" y="27.5">9</text>
<text x="10.6" y="42.9">A</text>
<text x="275.8" y="42.9">A</text>
<text x="10.6" y="71.4">B</text>
<text x="275.8" y="71.4">B</text>
<text x="10.5" y="99.9">C</text>
<text x="275.8" y="99.9">C</text>
<text x="10.5" y="128.3">D</text>
<text x="275.8" y="128.3">D</text>
<text x="10.6" y="156.8">E</text>
<text x="275.8" y="156.8">E</text>
<text x="10.7" y="185.2">F</text>
<text x="275.9" y="185.2">F</text>
</g>
<g font-size="2.2" fill="#808080">
<text x="18" y="31.8">Control Voltage Generator Circuit</text>
<text x="117.2" y="146.7">Control Voltage Connectors - Polyphonic Voice Cards</text>
<text x="213.2" y="179.8">MAX11300 - Digital to Analog Converter Circuit</text>
</g>
<g font-size="2.2" fill="#c90d0c">
<text x="212.5" y="186.9">TITLE:</text>
<text x="212.5" y="191.6">Document Number:</text>
<text x="222.7" y="186.9">Controller Board - v2.0</text>
<text x="266.8" y="191.6">REV:</text>
<text x="212.5" y="197.9">Date:</text>
<text x="219.5" y="197.9">12/4/2022 4:13 PM</text>
<text x="256.5" y="197.9">Sheet:</text>
<text x="265.2" y="197.9">6/7</text>
</g>
<g font-size="1.8" fill="#808080">
<text x="57.4" y="53.2">MAX11300GCM+</text>
<text x="57.4" y="51.6">U26</text>
</g>
<g font-size="1.5" fill="#808080">
<text x="18" y="35">This circuit generates analog control using a 20-channel digital-to-analog converter IC.</text>
<text x="82.6" y="39.7">+5VA</text>
<text x="112.5" y="41.3">+12V</text>
<text x="174.5" y="40.9">C88</text>
<text x="179.2" y="40.9">C89</text>
<text x="184" y="40.9">C90</text>
<text x="188.7" y="40.9">C91</text>
<text x="193.4" y="40.9">C92</text>
<text x="198.1" y="40.9">C93</text>
<text x="202.9" y="40.9">C94</text>
<text x="207.6" y="40.9">C95</text>
<text x="212.3" y="40.9">C96</text>
<text x="217" y="40.9">C98</text>
<text x="225.8" y="39.7">GND</text>
<text x="89.4" y="47.8">C74</text>
<text x="97.2" y="47.8">C76</text>
<text x="105.6" y="47.6">C79</text>
<text x="117.5" y="48">C83</text>
<text x="127.3" y="48">C85</text>
<text x="135.2" y="48">C87</text>
<text x="174.5" y="42.3">10nF</text>
<text x="179.2" y="42.3">10nF</text>
<text x="184" y="42.3">10nF</text>
<text x="188.7" y="42.3">10nF</text>
<text x="193.4" y="42.3">10nF</text>
<text x="198.1" y="42.3">10nF</text>
<text x="202.9" y="42.3">10nF</text>
<text x="207.6" y="42.3">10nF</text>
<text x="212.3" y="42.3">10nF</text>
<text x="217" y="42.3">10nF</text>
<text x="51.1" y="52.3">+3V3</text>
<text x="89.4" y="49.2">100nF</text>
<text x="97.2" y="49.2">100nF</text>
<text x="105.6" y="49.1">1uF</text>
<text x="117.5" y="49.4">100nF</text>
<text x="127.3" y="49.4">1uF</text>
<text x="135.2" y="49.2">10uF</text>
<text x="155" y="52.3">PORT0</text>
<text x="162.9" y="52">47R</text>
<text x="162.9" y="50.5">R148</text>
<text x="229" y="51.8">47R</text>
<text x="229" y="50.4">R160</text>
<text x="248.8" y="52.8">VCO_1_A</text>
<text x="37.4" y="58.8">C71</text>
<text x="45.4" y="58.8">C72</text>
<text x="101.9" y="55.4">GND</text>
<text x="123.5" y="55.4">GND</text>
<text x="155" y="57">PORT1</text>
<text x="162.9" y="56.7">47R</text>
<text x="162.9" y="55.3">R149</text>
<text x="229" y="56.5">47R</text>
<text x="229" y="55.1">R161</text>
<text x="229" y="59.9">R162</text>
<text x="248.8" y="57.6">VCO_1_B</text>
<text x="37.4" y="60.2">1uF</text>
<text x="45.4" y="60.2">100nF</text>
<text x="155" y="61.7">PORT2</text>
<text x="162.9" y="61.4">47R</text>
<text x="162.9" y="66">47R</text>
<text x="162.9" y="60">R150</text>
<text x="162.9" y="64.6">R151</text>
<text x="229" y="61.3">47R</text>
<text x="229" y="64.9">R163</text>
<text x="248.8" y="62.3">VCA_1</text>
<text x="30.3" y="71">22R</text>
<text x="30.3" y="69.6">R146</text>
<text x="41.7" y="66.5">GND</text>
<text x="87" y="71.2">PORT0</text>
<text x="104.8" y="70">100nF</text>
<text x="104.8" y="68.6">C78</text>
<text x="112.8" y="69.8">4.7uF</text>
<text x="112.8" y="68.4">C81</text>
<text x="155" y="71.2">PORT4</text>
<text x="155" y="66.5">PORT3</text>
<text x="162.9" y="70.7">47R</text>
<text x="162.9" y="69.3">R152</text>
<text x="229" y="66.1">47R</text>
<text x="229" y="70.9">47R</text>
<text x="229" y="69.5">R164</text>
<text x="248.8" y="67">VCO_2_A</text>
<text x="248.8" y="71.7">VCO_2_B</text>
<text x="17.4" y="74.9">SCLK/2.7D</text>
<text x="17.5" y="73.3">MOSI/2.7D</text>
<text x="34.7" y="77.1">22R</text>
<text x="34.7" y="75.7">R147</text>
<text x="87" y="72.7">PORT1</text>
<text x="87" y="74.3">PORT2</text>
<text x="87" y="77.5">PORT4</text>
<text x="87" y="75.9">PORT3</text>
<text x="109.3" y="77.5">GND</text>
<text x="155" y="75.9">PORT5</text>
<text x="162.9" y="75.4">47R</text>
<text x="162.9" y="74.2">R153</text>
<text x="229" y="75.4">47R</text>
<text x="229" y="74">R165</text>
<text x="248.8" y="76.5">VCA_2</text>
<text x="17.5" y="78">CS_1/2.7C</text>
<text x="42.6" y="80.3">22R</text>
<text x="42.6" y="78.9">R17</text>
<text x="87" y="83.8">PORT8</text>
<text x="87" y="82.2">PORT7</text>
<text x="87" y="80.6">PORT6</text>
<text x="87" y="79">PORT5</text>
<text x="155" y="80.6">PORT6</text>
<text x="162.9" y="83.5">R155</text>
<text x="163" y="80.1">47R</text>
<text x="163" y="78.7">R154</text>
<text x="229" y="80.3">47R</text>
<text x="229" y="78.9">R166</text>
<text x="229" y="83.5">R167</text>
<text x="248.8" y="81.2">VCO_3_A</text>
<text x="39.2" y="84.5" transform="rotate(-90 39.2 84.5)">R18</text>
<text x="42.1" y="84.5" transform="rotate(-90 42.1 84.5)">10k</text>
<text x="86.2" y="86.9">PORT10</text>
<text x="86.3" y="88.5">PORT11</text>
<text x="87" y="85.3">PORT9</text>
<text x="155" y="85.3">PORT7</text>
<text x="162.9" y="84.9">47R</text>
<text x="162.9" y="89.7">47R</text>
<text x="162.9" y="88.3">R156</text>
<text x="229" y="84.9">47R</text>
<text x="229" y="89.6">47R</text>
<text x="229" y="88.2">R168</text>
<text x="248.8" y="85.9">VCO_3_B</text>
<text x="38.5" y="90">GND</text>
<text x="86.2" y="94.8">PORT15</text>
<text x="86.2" y="93.2">PORT14</text>
<text x="86.2" y="91.7">PORT13</text>
<text x="86.2" y="90">PORT12</text>
<text x="155" y="94.8">PORT9</text>
<text x="155" y="90">PORT8</text>
<text x="162.9" y="94.4">47R</text>
<text x="162.9" y="93">R157</text>
<text x="229" y="94.4">47R</text>
<text x="229" y="93">R169</text>
<text x="248.8" y="90.6">VCA_3</text>
<text x="248.8" y="95.3">VCO_4_A</text>
<text x="86.2" y="101.1">PORT19</text>
<text x="86.2" y="99.5">PORT18</text>
<text x="86.2" y="97.9">PORT17</text>
<text x="86.2" y="96.3">PORT16</text>
<text x="155" y="99.5">PORT10</text>
<text x="162.9" y="99.2">47R</text>
<text x="162.9" y="97.8">R158</text>
<text x="229" y="99.2">47R</text>
<text x="229" y="97.8">R170</text>
<text x="248.8" y="100">VCO_4_B</text>
<text x="155" y="104.2">PORT11</text>
<text x="162.9" y="103.9">47R</text>
<text x="162.9" y="102.5">R159</text>
<text x="229" y="103.9">47R</text>
<text x="229" y="102.5">R171</text>
<text x="248.8" y="104.8">VCA_4</text>
<text x="83.1" y="113.9">C73</text>
<text x="90.9" y="113.9">C75</text>
<text x="98.8" y="113.9">C77</text>
<text x="106.7" y="113.9">C80</text>
<text x="114.6" y="113.9">C82</text>
<text x="122.4" y="113.9">C84</text>
<text x="130.3" y="113.7">C86</text>
<text x="134.5" y="113.7">GND</text>
<text x="212.3" y="113.3">C97</text>
<text x="217" y="113.3">C99</text>
<text x="83.1" y="115.3">100nF</text>
<text x="90.9" y="115.3">100nF</text>
<text x="98.8" y="115.3">100nF</text>
<text x="106.7" y="115.3">100nF</text>
<text x="114.6" y="115.3">100nF</text>
<text x="122.4" y="115.3">100nF</text>
<text x="130.3" y="115.1">1uF</text>
<text x="212.3" y="114.7">10nF</text>
<text x="217" y="114.7">10nF</text>
<text x="51.1" y="131">GND</text>
<text x="132.5" y="127.4">-2.5V</text>
<text x="214.8" y="126.3">GND</text>
<text x="65.3" y="137.3">GND</text>
<text x="117.2" y="149.6">Each control voltage connector has a control voltage for both VCO A and B that are present on each polyphonic voice card.</text>
<text x="117.2" y="151.2">These are designated as VCO_#_A and VCO_#_B.</text>
<text x="117.2" y="152.9">Another control voltage output is provided for the VCA on each polyphonic voice card.</text>
<text x="117.2" y="156.2">Use JST Sales America Cable A04SR04SR30K102B or some equivalent of varying length.</text>
<text x="133" y="160.9">J9</text>
<text x="172.3" y="160.9">J13</text>
<text x="118.9" y="166.2">VCO_1_B</text>
<text x="118.9" y="164.6">VCO_1_A</text>
<text x="133" y="162.5">BM04B-SRSS-TBT_(LF)(SN)</text>
<text x="158.2" y="166.2">VCO_2_B</text>
<text x="158.2" y="164.6">VCO_2_A</text>
<text x="172.3" y="162.5">BM04B-SRSS-TBT_(LF)(SN)</text>
<text x="16.5" y="173.4">RT0402FRD0710KL</text>
<text x="44.8" y="173.4">C2012X5R1C475K125AC</text>
<text x="120.9" y="169.3">VCA_1</text>
<text x="126.7" y="173.5">GND</text>
<text x="160.3" y="169.3">VCA_2</text>
<text x="166" y="173.5">GND</text>
<text x="16.5" y="175">RES SMD 10K OHM 1% 1/16W 0402</text>
<text x="16.5" y="178.1">RC0402JR-0722RL</text>
<text x="16.5" y="179.8">RES SMD 22 OHM 5% 1/16W 0402</text>
<text x="44.8" y="178.1">C3216JB1E106M085AC</text>
<text x="44.8" y="179.8">CAP CER 10UF 25V JB 1206</text>
<text x="44.8" y="175">CAP CER 4.7UF 16V X5R 0805</text>
<text x="133" y="178.2">BM04B-SRSS-TBT_(LF)(SN)</text>
<text x="133" y="176.6">J15</text>
<text x="172.3" y="178.2">BM04B-SRSS-TBT_(LF)(SN)</text>
<text x="172.3" y="176.6">J17</text>
<text x="16.5" y="182.8">CRGCQ0402F47R</text>
<text x="16.5" y="184.5">CRGCQ 0402 47R 1%</text>
<text x="44.8" y="182.8">C1005X7R1E104K050BB</text>
<text x="44.8" y="184.5">CAP CER 0.1UF 25V X7R 0402</text>
<text x="118.9" y="181.9">VCO_3_B</text>
<text x="118.9" y="180.3">VCO_3_A</text>
<text x="120.9" y="185">VCA_3</text>
<text x="158.2" y="181.9">VCO_4_B</text>
<text x="158.2" y="180.3">VCO_4_A</text>
<text x="160.3" y="185">VCA_4</text>
<text x="44.8" y="187.6">C1608X5R1E105K080AC</text>
<text x="44.8" y="189.2">CAP CER 1UF 25V X5R 0603</text>
<text x="126.7" y="189.2">GND</text>
<text x="166" y="189.2">GND</text>
<text x="44.8" y="192.3">C1608X7R1H103K080AA</text>
<text x="44.8" y="193.9">CAP CER 10000PF 50V X7R 0603</text>
</g>
<g font-size="1.3" fill="#808080">
<text x="55.2" y="55.2">3</text>
<text x="58.8" y="55.9">DVDD</text>
<text x="69.9" y="59.1">AVDDIO</text>
<text x="71.3" y="55.9">AVDD</text>
<text x="77.7" y="55.2">15*2</text>
<text x="77.7" y="58.4">26*2</text>
<text x="55.2" y="64.6">8</text>
<text x="58.8" y="65.4">INT</text>
<text x="68.8" y="65.3">DAC_REF</text>
<text x="77.7" y="64.6">12</text>
<text x="55.2" y="66.2">9</text>
<text x="58.8" y="66.9">CNVT</text>
<text x="65.4" y="66.9">ADC_EXT_REF</text>
<text x="65.9" y="68.5">ADC_INT_REF</text>
<text x="70.5" y="71.6">PORT0</text>
<text x="77.7" y="66.2">11</text>
<text x="77.7" y="71">19</text>
<text x="77.7" y="67.8">10</text>
<text x="55.2" y="77.3">6</text>
<text x="55.2" y="72.5">4</text>
<text x="55.2" y="74.1">5</text>
<text x="55.2" y="75.7">7</text>
<text x="58.8" y="77.9">CS</text>
<text x="58.8" y="73.2">DIN</text>
<text x="58.8" y="74.8">SCLK</text>
<text x="58.8" y="76.4">DOUT</text>
<text x="70.5" y="73.2">PORT1</text>
<text x="70.5" y="74.8">PORT2</text>
<text x="70.5" y="76.4">PORT3</text>
<text x="70.5" y="77.9">PORT4</text>
<text x="77.7" y="72.5">20</text>
<text x="77.7" y="74.1">21</text>
<text x="77.7" y="75.7">25</text>
<text x="77.7" y="77.3">27</text>
<text x="70.5" y="79.5">PORT5</text>
<text x="70.5" y="81.1">PORT6</text>
<text x="70.5" y="82.6">PORT7</text>
<text x="77.7" y="78.8">28</text>
<text x="77.7" y="80.4">30</text>
<text x="77.7" y="82">31</text>
<text x="77.7" y="83.5">32</text>
<text x="69.8" y="87.4">PORT10</text>
<text x="69.9" y="88.9">PORT11</text>
<text x="70.5" y="85.8">PORT9</text>
<text x="70.5" y="84.2">PORT8</text>
<text x="77.7" y="85.1">33</text>
<text x="77.7" y="86.7">35</text>
<text x="77.7" y="88.3">36</text>
<text x="77.7" y="89.8">37</text>
<text x="69.8" y="90.5">PORT12</text>
<text x="69.8" y="92.1">PORT13</text>
<text x="69.8" y="93.7">PORT14</text>
<text x="69.8" y="95.3">PORT15</text>
<text x="77.7" y="91.4">40</text>
<text x="77.7" y="93">42</text>
<text x="77.7" y="94.6">43</text>
<text x="54.5" y="96.1">14</text>
<text x="54.5" y="97.7">13</text>
<text x="54.5" y="99.3">23</text>
<text x="54.5" y="100.8">22</text>
<text x="58.8" y="96.8">D0N</text>
<text x="58.8" y="98.4">D0P</text>
<text x="58.8" y="100">D1N</text>
<text x="58.8" y="101.6">D1P</text>
<text x="69.8" y="96.8">PORT16</text>
<text x="69.8" y="98.4">PORT17</text>
<text x="69.8" y="100">PORT18</text>
<text x="69.8" y="101.6">PORT19</text>
<text x="77.7" y="96.1">45</text>
<text x="77.7" y="97.7">46</text>
<text x="77.7" y="99.3">47</text>
<text x="77.7" y="100.8">1</text>
<text x="70.4" y="107.8">AGND1</text>
<text x="71.1" y="106.3">AGND</text>
<text x="77.7" y="105.6">17*2</text>
<text x="77.7" y="107.1">38</text>
<text x="55.2" y="126">2</text>
<text x="58.8" y="126.7">DGND</text>
<text x="67.3" y="128" transform="rotate(-90 67.3 128)">EPAD</text>
<text x="70" y="126.7">AVSSIO</text>
<text x="77.7" y="126">24*6</text>
<text x="66.6" y="133.5" transform="rotate(-90 66.6 133.5)">49*5</text>
<text x="130.8" y="167">2</text>
<text x="130.8" y="165.4">3</text>
<text x="130.8" y="163.8">4</text>
<text x="170.1" y="167">2</text>
<text x="170.1" y="165.4">3</text>
<text x="170.1" y="163.8">4</text>
<text x="130.8" y="168.5">1</text>
<text x="170.1" y="168.5">1</text>
<text x="130.8" y="179.6">4</text>
<text x="170.1" y="179.6">4</text>
<text x="130.8" y="184.3">1</text>
<text x="130.8" y="182.7">2</text>
<text x="130.8" y="181.1">3</text>
<text x="170.1" y="184.3">1</text>
<text x="170.1" y="182.7">2</text>
<text x="170.1" y="181.1">3</text>
</g>
</svg>
